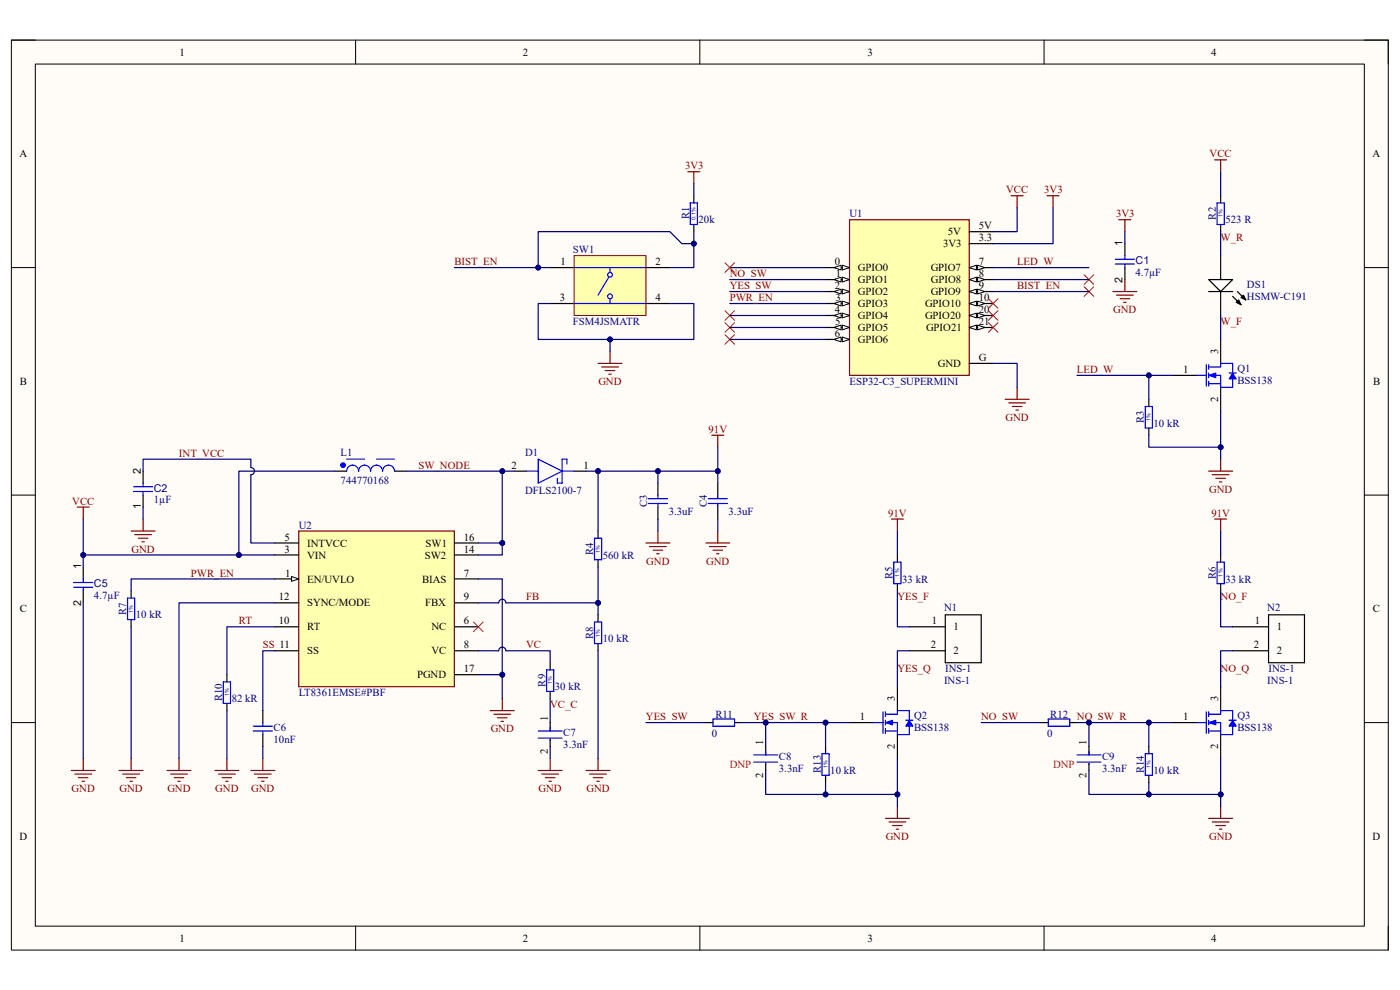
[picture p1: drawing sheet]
<svg xmlns="http://www.w3.org/2000/svg" width="297mm" height="210mm" viewBox="0 0 297 210" stroke-linecap="round" stroke-linejoin="round" font-family="sans-serif">
<path d="M2.4 8.5h292.1v193h-292.1z" fill-rule="evenodd" fill="#fffcf8"/>
<path d="M2.4 8.5h292.1v193h-292.1z" fill="none" stroke="#000" stroke-width=".21"/>
<path d="M7.5 13.6h281.9v182.9h-281.9z" fill-rule="evenodd" fill="#fffcf8"/>
<g fill="none" stroke="#000" stroke-width=".21">
<path d="M2.4 8.5h5.1M7.5 13.6h281.9v182.9h-281.9zM75.4 8.5v5.1M148.5 8.5v5.1M221.5 8.5v5.1M289.4 8.5h5.1v5.1M2.4 56.8h5.1M289.4 56.8h5.1M2.4 105h5.1M289.4 105h5.1M2.4 153.3h5.1M289.4 153.3h5.1"/>
<path d="M75.4 196.5v5M148.5 196.5v5M221.5 196.5v5M294.5 196.5v5"/>
</g>
<path d="M180.2 46.6h25.4v33h-25.4z" fill-rule="evenodd" fill="#ffffb0"/>
<path d="M180.2 46.6h25.4v33h-25.4z" fill="none" stroke="#800000" stroke-width=".25"/>
<path d="M175.1 56.8h5.1" fill="none" stroke="#000" stroke-width=".25"/>
<path d="M178.7 56.3l1.5 .5-1.5 .5z" fill="#f8fcff"/>
<path d="M178.7 56.3l1.5 .5-1.5 .5z" fill="none" stroke="#000" stroke-width=".21"/>
<path d="M176.9 56.8l1.5-.5v1z" fill="#f8fcff"/>
<path d="M176.9 56.8l1.5-.5v1z" fill="none" stroke="#000" stroke-width=".21"/>
<path d="M175.1 59.3h5.1" fill="none" stroke="#000" stroke-width=".25"/>
<path d="M178.7 58.8l1.5 .5-1.5 .5z" fill="#f8fcff"/>
<path d="M178.7 58.8l1.5 .5-1.5 .5z" fill="none" stroke="#000" stroke-width=".21"/>
<path d="M176.9 59.3l1.5-.5v1z" fill="#f8fcff"/>
<path d="M176.9 59.3l1.5-.5v1z" fill="none" stroke="#000" stroke-width=".21"/>
<path d="M175.1 61.8h5.1" fill="none" stroke="#000" stroke-width=".25"/>
<path d="M178.7 61.3l1.5 .5-1.5 .6z" fill="#f8fcff"/>
<path d="M178.7 61.3l1.5 .5-1.5 .6z" fill="none" stroke="#000" stroke-width=".21"/>
<path d="M176.9 61.8l1.5-.5v1.1z" fill="#f8fcff"/>
<path d="M176.9 61.8l1.5-.5v1.1z" fill="none" stroke="#000" stroke-width=".21"/>
<path d="M175.1 64.4h5.1" fill="none" stroke="#000" stroke-width=".25"/>
<path d="M178.7 63.9l1.5 .5-1.5 .5z" fill="#f8fcff"/>
<path d="M178.7 63.9l1.5 .5-1.5 .5z" fill="none" stroke="#000" stroke-width=".21"/>
<path d="M176.9 64.4l1.5-.5v1z" fill="#f8fcff"/>
<path d="M176.9 64.4l1.5-.5v1z" fill="none" stroke="#000" stroke-width=".21"/>
<path d="M175.1 66.9h5.1" fill="none" stroke="#000" stroke-width=".25"/>
<path d="M178.7 66.4l1.5 .5-1.5 .5z" fill="#f8fcff"/>
<path d="M178.7 66.4l1.5 .5-1.5 .5z" fill="none" stroke="#000" stroke-width=".21"/>
<path d="M176.9 66.9l1.5-.5v1z" fill="#f8fcff"/>
<path d="M176.9 66.9l1.5-.5v1z" fill="none" stroke="#000" stroke-width=".21"/>
<path d="M175.1 69.5h5.1" fill="none" stroke="#000" stroke-width=".25"/>
<path d="M178.7 69l1.5 .5-1.5 .5z" fill="#f8fcff"/>
<path d="M178.7 69l1.5 .5-1.5 .5z" fill="none" stroke="#000" stroke-width=".21"/>
<path d="M176.9 69.5l1.5-.5v1z" fill="#f8fcff"/>
<path d="M176.9 69.5l1.5-.5v1z" fill="none" stroke="#000" stroke-width=".21"/>
<path d="M175.1 72h5.1" fill="none" stroke="#000" stroke-width=".25"/>
<path d="M178.7 71.5l1.5 .5-1.5 .5z" fill="#f8fcff"/>
<path d="M178.7 71.5l1.5 .5-1.5 .5z" fill="none" stroke="#000" stroke-width=".21"/>
<path d="M176.9 72l1.5-.5v1z" fill="#f8fcff"/>
<path d="M176.9 72l1.5-.5v1z" fill="none" stroke="#000" stroke-width=".21"/>
<path d="M205.6 49.1h5.1M205.6 51.7h5.1M205.6 56.8h5.1" fill="none" stroke="#000" stroke-width=".25"/>
<path d="M205.6 56.8l1.5-.5v1z" fill="#f8fcff"/>
<path d="M205.6 56.8l1.5-.5v1z" fill="none" stroke="#000" stroke-width=".21"/>
<path d="M207.4 56.3l1.5 .5-1.5 .5z" fill="#f8fcff"/>
<path d="M207.4 56.3l1.5 .5-1.5 .5z" fill="none" stroke="#000" stroke-width=".21"/>
<path d="M205.6 59.3h5.1" fill="none" stroke="#000" stroke-width=".25"/>
<path d="M205.6 59.3l1.5-.5v1z" fill="#f8fcff"/>
<path d="M205.6 59.3l1.5-.5v1z" fill="none" stroke="#000" stroke-width=".21"/>
<path d="M207.4 58.8l1.5 .5-1.5 .5z" fill="#f8fcff"/>
<path d="M207.4 58.8l1.5 .5-1.5 .5z" fill="none" stroke="#000" stroke-width=".21"/>
<path d="M205.6 61.8h5.1" fill="none" stroke="#000" stroke-width=".25"/>
<path d="M205.6 61.8l1.5-.5v1.1z" fill="#f8fcff"/>
<path d="M205.6 61.8l1.5-.5v1.1z" fill="none" stroke="#000" stroke-width=".21"/>
<path d="M207.4 61.3l1.5 .5-1.5 .6z" fill="#f8fcff"/>
<path d="M207.4 61.3l1.5 .5-1.5 .6z" fill="none" stroke="#000" stroke-width=".21"/>
<path d="M205.6 64.4h5.1" fill="none" stroke="#000" stroke-width=".25"/>
<path d="M205.6 64.4l1.5-.5v1z" fill="#f8fcff"/>
<path d="M205.6 64.4l1.5-.5v1z" fill="none" stroke="#000" stroke-width=".21"/>
<path d="M207.4 63.9l1.5 .5-1.5 .5z" fill="#f8fcff"/>
<path d="M207.4 63.9l1.5 .5-1.5 .5z" fill="none" stroke="#000" stroke-width=".21"/>
<path d="M205.6 66.9h5.1" fill="none" stroke="#000" stroke-width=".25"/>
<path d="M205.6 66.9l1.5-.5v1z" fill="#f8fcff"/>
<path d="M205.6 66.9l1.5-.5v1z" fill="none" stroke="#000" stroke-width=".21"/>
<path d="M207.4 66.4l1.5 .5-1.5 .5z" fill="#f8fcff"/>
<path d="M207.4 66.4l1.5 .5-1.5 .5z" fill="none" stroke="#000" stroke-width=".21"/>
<path d="M205.6 69.5h5.1" fill="none" stroke="#000" stroke-width=".25"/>
<path d="M205.6 69.5l1.5-.5v1z" fill="#f8fcff"/>
<path d="M205.6 69.5l1.5-.5v1z" fill="none" stroke="#000" stroke-width=".21"/>
<path d="M207.4 69l1.5 .5-1.5 .5z" fill="#f8fcff"/>
<path d="M207.4 69l1.5 .5-1.5 .5z" fill="none" stroke="#000" stroke-width=".21"/>
<path d="M205.6 77.1h5.1" fill="none" stroke="#000" stroke-width=".25"/>
<path d="M214.5 41.5h2.6M215.8 41.5v2.6M213.2 84.7h5.1M214 85.5h3.6M214.8 86.2h2M215.5 87h.5M215.8 82.2v2.5" fill="none" stroke="#800000" stroke-width=".25"/>
<path d="M209.7 65.9l2 2M209.7 63.4l2 2M211.7 65.9l-2 2M211.7 63.4l-2 2" fill="none" stroke="#f00" stroke-width=".21"/>
<path d="M63.4 112.6h33v33.1h-33z" fill-rule="evenodd" fill="#ffffb0"/>
<path d="M63.4 112.6h33v33.1h-33z" fill="none" stroke="#800000" stroke-width=".25"/>
<path d="M58.3 115.2h5.1M58.3 117.7h5.1M96.4 115.2h5.1M96.4 117.7h5.1M58.3 122.8h5.1M96.4 122.8h5.1" fill="none" stroke="#000" stroke-width=".25"/>
<path d="M61.9 122.3l1.5 .5-1.5 .5z" fill="#f8fcff"/>
<path d="M61.9 122.3l1.5 .5-1.5 .5z" fill="none" stroke="#000" stroke-width=".21"/>
<path d="M71 99.9h2.5M83.7 99.9h2.5M58.3 127.9h5.1M58.3 133h5.1M58.3 138h5.1M96.4 127.9h5.1M96.4 133h5.1M96.4 138h5.1M96.4 143.1h5.1" fill="none" stroke="#000" stroke-width=".25"/>
<path d="M73.5 99.9a1.27 1.27 0 0 1 1.3-1.2 1.27 1.27 0 0 1 1.3 1.2 1.27 1.27 0 0 1 1.2-1.2 1.27 1.27 0 0 1 1.3 1.2 1.27 1.27 0 0 1 1.3-1.2 1.27 1.27 0 0 1 1.3 1.2 1.27 1.27 0 0 1 1.2-1.2 1.27 1.27 0 0 1 1.3 1.2" fill="none" stroke="#00f" stroke-width=".25"/>
<circle cx="72.8" cy="98.7" r=".51" fill="#00f"/>
<circle cx="72.8" cy="98.7" r=".51" fill="none" stroke="#00f" stroke-width=".21"/>
<path d="M73.5 97.4h3.8M79.9 97.4h3.8" fill="none" stroke="#00f" stroke-width=".25"/>
<path d="M116.7 56.8h5.1M137 56.8h5.1M116.7 64.4h5.1M137 64.4h5.1" fill="none" stroke="#000" stroke-width=".25"/>
<path d="M121.8 54.2h15.2v12.7h-15.2z" fill-rule="evenodd" fill="#ffffb0"/>
<path d="M121.8 54.2h15.2v12.7h-15.2z" fill="none" stroke="#800000" stroke-width=".21"/>
<path d="M121.8 56.8h15.2M121.8 64.4h15.2M129.4 63.4v1" fill="none" stroke="#00f" stroke-width=".25"/>
<circle cx="129.4" cy="62.9" r=".51" fill="#fff"/>
<circle cx="129.4" cy="62.9" r=".51" fill="none" stroke="#00f" stroke-width=".25"/>
<circle cx="129.4" cy="58.3" r=".51" fill="#fff"/>
<g fill="none" stroke="#00f" stroke-width=".25">
<path d="M129.2 58.8l-2.3 3.8M129.4 56.8v1"/>
<circle cx="129.4" cy="58.3" r=".51"/>
</g>
<path d="M145.9 36.4h2.6M147.2 36.4v2.6M126.9 77.1h5.1M127.6 77.9h3.6M128.4 78.6h2M129.2 79.4h.5M129.4 74.5v2.6" fill="none" stroke="#800000" stroke-width=".25"/>
<path d="M259 54.2v5.1M259 61.8v5.1" fill="none" stroke="#000" stroke-width=".25"/>
<path d="M256.4 59.3h5.1l-2.5 2.5z" fill="#fff"/>
<path d="M256.4 59.3h5.1l-2.5 2.5zM248.8 79.6h5.1M256.4 61.8h5.1M259 72v5.1M261.5 62.9l1.8 1.7M262.3 64.1l.5-.5 .5 1zM262.5 61.8l1.8 1.8M263.3 63.1l.5-.5 .5 1zM259 82.2v5" fill="none" stroke="#000" stroke-width=".25"/>
<path d="M262.3 64.1l.5-.5 .5 1zM263.3 63.1l.5-.5 .5 1z" fill="#000"/>
<path d="M253.9 79.6h2M255.9 77.3v4.6M256.4 77.9h2.6M256.4 79.6h2.6v2.6M256.4 77.3v1.1M256.4 79.1v1M256.4 81.4h2.6M256.4 80.9v1" fill="none" stroke="#00f" stroke-width=".25"/>
<path d="M256.4 79.6l1.5-.5v1z" fill="#00f"/>
<path d="M256.4 79.6l1.5-.5v1z" fill="none" stroke="#00f" stroke-width=".21"/>
<path d="M259 77.9v-.8h2.5v2M261.5 80.4v1.8h-2.5" fill="none" stroke="#00f" stroke-width=".25"/>
<path d="M261.5 79.1l.8 1.3h-1.6z" fill="#00f"/>
<path d="M261.5 79.1l.8 1.3h-1.6z" fill="none" stroke="#00f" stroke-width=".21"/>
<g fill="none" stroke="#00f" stroke-width=".25">
<path d="M258.2 43.1h1.5v4.5h-1.5zM260.7 79.1h1.6M111.6 99.9h2.6M114.2 97.4l5.1 2.5-5.1 2.6zM119.3 99.9h2.5M120.3 98.4v-1h-1v5.1h-1.1v-1M243 86.2h1.5v4.6h-1.5zM28.3 103.3h4.1M28.3 104.3h4.1M30.4 102.5v.8M30.4 104.3v.7M126.1 114.2h1.5v4.5h-1.5z"/>
<path d="M137.5 105.8h4.1M137.5 106.8h4.1M139.6 105v.8M139.6 106.8v.8M150.2 105.8h4.1M150.2 106.8h4.1M152.3 105v.8M152.3 106.8v.8M15.6 124.6h4.1M15.6 123.6h4.1M17.7 122.8v.8M17.7 124.6v.7"/>
<path d="M126.1 132h1.5v4.5h-1.5zM47.4 144.7h1.5v4.5h-1.5zM53.7 154.1h4.1M53.7 155.1h4.1M55.8 153.3v.8M55.8 155.1v.7M114.2 155.1h5.1M114.2 156.6h5.1M116 142.1h1.5v4.6h-1.5zM116.7 154.3v.8M116.7 156.8v.3M185.3 153.3h2"/>
<path d="M187.3 151v4.6M187.8 155.1h2.6M187.8 151.5h2.6M187.8 153.3h2.6v2.5M187.8 151v1M187.8 152.8v1M187.8 154.6v1"/>
</g>
<g fill="none" stroke="#000" stroke-width=".25">
<path d="M259 41.5v1.6M259 47.6v1.5M30.4 99.9v2.6M109.1 99.9h2.5M121.8 99.9h2.5M243.7 84.7v1.5M243.7 90.8v1.5M30.4 105v2.6M126.9 112.6v1.6M126.9 118.7v1.6M139.6 102.5v2.5M139.6 107.6v2.5"/>
<path d="M152.3 102.5v2.5M152.3 107.6v2.5M17.7 120.3v2.5M17.7 125.3v2.6M126.9 130.4v1.6M126.9 136.5v1.5M48.1 143.1v1.6M48.1 149.2v1.5M55.8 150.7v2.6M55.8 155.8v2.6M116.7 140.6v1.5M116.7 146.7v1.5"/>
<path d="M116.7 153.3v1.8M116.7 156.8v1.6M180.2 153.3h5.1M190.4 145.7v5M190.4 155.8v5.1"/>
</g>
<g fill="none" stroke="#800000" stroke-width=".25">
<path d="M257.7 33.9h2.5M259 33.9v2.5M151 92.3h2.5M152.3 92.3v2.6M256.4 99.9h5.1M259 97.4v2.5M16.4 107.6h2.5M17.7 107.6v2.5M27.8 112.6h5.1M28.6 113.4h3.5M29.3 114.2h2.1M30.1 114.9h.5"/>
<path d="M30.4 110.1v2.5M137 115.2h5.1M137.8 116h3.6M138.6 116.7h2M139.3 117.5h.5M139.6 112.6v2.6M149.7 115.2h5.1M150.5 116h3.6M151.3 116.7h2M152 117.5h.5M152.3 112.6v2.6M257.2 100.7h3.5"/>
<path d="M257.9 101.5h2.1M258.7 102.2h.5M104 150.7h5.1M104.8 151.5h3.5M105.5 152.3h2.1M106.3 153h.5M106.6 148.2v2.5M15.1 163.4h5.1M15.9 164.2h3.5M16.6 165h2.1M17.4 165.7h.5M17.7 160.9v2.5"/>
<path d="M35.4 163.4h5.1M36.2 164.2h3.6M37 165h2M37.7 165.7h.5M38 160.9v2.5M45.6 163.4h5.1M46.4 164.2h3.5M47.1 165h2.1M47.9 165.7h.5M48.1 160.9v2.5M53.2 163.4h5.1M54 164.2h3.5"/>
<path d="M54.7 165h2.1M55.5 165.7h.5M55.8 160.9v2.5M114.2 163.4h5.1M114.9 164.2h3.6M115.7 165h2M116.5 165.7h.5M116.7 160.9v2.5M124.3 163.4h5.1M125.1 164.2h3.6M125.9 165h2M126.6 165.7h.5"/>
<path d="M126.9 160.9v2.5"/>
</g>
<path d="M100.5 132l2 2M102.5 132l-2 2" fill="none" stroke="#f00" stroke-width=".21"/>
<path d="M187.8 153.3l1.6-.5v1z" fill="#00f"/>
<path d="M187.8 153.3l1.6-.5v1z" fill="none" stroke="#00f" stroke-width=".21"/>
<path d="M190.4 151.5v-.8h2.5v2.1M192.9 154.1v1.7h-2.5" fill="none" stroke="#00f" stroke-width=".25"/>
<path d="M192.9 152.8l.8 1.3h-1.5z" fill="#00f"/>
<path d="M192.9 152.8l.8 1.3h-1.5z" fill="none" stroke="#00f" stroke-width=".21"/>
<path d="M174.4 159.9h1.5v4.6h-1.5zM192.2 152.8h1.5M253.9 153.3h2M255.9 151v4.6M256.4 151.5h2.6M256.4 153.3h2.6v2.5M256.4 155.1h2.6M256.4 151v1M256.4 152.8v1M256.4 154.6v1" fill="none" stroke="#00f" stroke-width=".25"/>
<path d="M175.1 158.4v1.5M248.8 153.3h5.1M259 145.7v5M259 155.8v5.1M175.1 164.5v1.5" fill="none" stroke="#000" stroke-width=".25"/>
<path d="M189.1 110.1h2.6M190.4 110.1v2.5M187.8 173.6h5.1M188.6 174.4h3.6M189.4 175.1h2M190.1 175.9h.5M190.4 171.1v2.5" fill="none" stroke="#800000" stroke-width=".25"/>
<path d="M256.4 153.3l1.5-.5v1z" fill="#00f"/>
<path d="M256.4 153.3l1.5-.5v1z" fill="none" stroke="#00f" stroke-width=".21"/>
<path d="M259 151.5v-.8h2.5v2.1M261.5 154.1v1.7h-2.5" fill="none" stroke="#00f" stroke-width=".25"/>
<path d="M261.5 152.8l.8 1.3h-1.6z" fill="#00f"/>
<path d="M261.5 152.8l.8 1.3h-1.6z" fill="none" stroke="#00f" stroke-width=".21"/>
<g fill="none" stroke="#00f" stroke-width=".25">
<path d="M146.4 43h1.6v4.6h-1.6zM236.6 56h4.1M236.6 55h4.1M238.6 54.2v.8M238.6 56v.8M189.6 119.3h1.5v4.5h-1.5zM258.2 119.3h1.5v4.5h-1.5zM27.1 126.9h1.5v4.5h-1.5zM151.3 152.5h4.5v1.6h-4.5zM162.4 159.4v.7M222.4 152.5h4.6v1.6h-4.6zM231 159.4v.7"/>
<path d="M243 159.9h1.5v4.6h-1.5zM260.7 152.8h1.6M159.9 160.1h5.1M159.9 161.7h5.1M162.4 161.9v.3M228.5 160.1h5.1M228.5 161.7h5.1M231 161.9v.3"/>
</g>
<g fill="none" stroke="#000" stroke-width=".25">
<path d="M147.2 41.5v1.5M147.2 47.6v1.5M238.6 51.7v2.5M238.6 56.8v2.5M190.4 117.7v1.6M259 117.7v1.6M27.8 125.3v1.6M27.8 131.4v1.6M190.4 123.8v1.5M192.9 133h7.6M192.9 138h7.6M200.5 130.4h7.7v10.2h-7.7z"/>
<path d="M259 123.8v1.5M261.5 133h7.6M261.5 138h7.6M269.1 130.4h7.6v10.2h-7.6zM149.7 153.3h1.6M155.8 153.3h1.6M162.4 158.4v1.7M220.9 153.3h1.5M227 153.3h1.5M231 158.4v1.7M243.7 158.4v1.5M162.4 161.9v1.5"/>
<path d="M231 161.9v1.5M243.7 164.5v1.5"/>
</g>
<g fill="none" stroke="#800000" stroke-width=".25">
<path d="M222.1 41.5h2.6M223.4 41.5v2.6M237.4 46.6h2.5M238.6 46.6v2.5M238.6 59.3v2.5M236.1 61.8h5.1M236.9 62.6h3.5M237.6 63.4h2.1M238.4 64.1h.5M257.7 110.1h2.5M259 110.1v2.5M25.3 163.4h5.1"/>
<path d="M26 164.2h3.6M26.8 165h2M27.6 165.7h.5M27.8 160.9v2.5M256.4 173.6h5.1M257.2 174.4h3.5M257.9 175.1h2.1M258.7 175.9h.5M259 171.1v2.5"/>
</g>
<path d="M230 58.3l2 2M232 58.3l-2 2M153.8 68.5l2 2M153.8 71l2 2M153.8 65.9l2 2M155.8 68.5l-2 2M155.8 71l-2 2M155.8 65.9l-2 2M209.7 68.5l2 2M211.7 68.5l-2 2M230 60.8l2 2.1M232 60.8l-2 2.1" fill="none" stroke="#f00" stroke-width=".21"/>
<path d="M147.2 49.1v7.7h-5.1M154.8 59.3h20.3M210.7 59.3h20.3M210.7 56.8h20.3M215.8 44.1v5h-5.1M154.8 61.8h20.3M154.8 64.4h20.3M154.8 66.9h20.3M154.8 69.5h20.3M154.8 72h20.3M210.7 77.1h5.1v5.1M210.7 61.8h20.3" fill="none" stroke="#000080" stroke-width=".25"/>
<circle cx="147.2" cy="51.7" r=".51" fill="#000080"/>
<circle cx="147.2" cy="51.7" r=".51" fill="none" stroke="#000080" stroke-width=".21"/>
<path d="M147.2 51.7h-2.5l-2.6-2.6h-27.9v7.7h2.5" fill="none" stroke="#000080" stroke-width=".25"/>
<circle cx="114.2" cy="56.8" r=".51" fill="#000080"/>
<circle cx="114.2" cy="56.8" r=".51" fill="none" stroke="#000080" stroke-width=".21"/>
<circle cx="147.2" cy="51.7" r=".51" fill="#000080"/>
<circle cx="147.2" cy="51.7" r=".51" fill="none" stroke="#000080" stroke-width=".21"/>
<path d="M147.2 39v2.5M116.7 64.4h-2.5v7.6h33v-7.6h-5.1" fill="none" stroke="#000080" stroke-width=".25"/>
<circle cx="129.4" cy="72" r=".51" fill="#000080"/>
<circle cx="129.4" cy="72" r=".51" fill="none" stroke="#000080" stroke-width=".21"/>
<path d="M129.4 72v2.5" fill="none" stroke="#000080" stroke-width=".25"/>
<circle cx="129.4" cy="72" r=".51" fill="#000080"/>
<circle cx="129.4" cy="72" r=".51" fill="none" stroke="#000080" stroke-width=".21"/>
<path d="M96.4 56.8h17.8" fill="none" stroke="#000080" stroke-width=".25"/>
<circle cx="114.2" cy="56.8" r=".51" fill="#000080"/>
<circle cx="114.2" cy="56.8" r=".51" fill="none" stroke="#000080" stroke-width=".21"/>
<path d="M259 87.2v10.2" fill="none" stroke="#000080" stroke-width=".25"/>
<circle cx="259" cy="94.9" r=".51" fill="#000080"/>
<circle cx="259" cy="94.9" r=".51" fill="none" stroke="#000080" stroke-width=".21"/>
<path d="M248.8 79.6h-5.1v5.1" fill="none" stroke="#000080" stroke-width=".25"/>
<circle cx="243.7" cy="79.6" r=".51" fill="#000080"/>
<circle cx="243.7" cy="79.6" r=".51" fill="none" stroke="#000080" stroke-width=".21"/>
<path d="M243.7 92.3v2.6h15.3" fill="none" stroke="#000080" stroke-width=".25"/>
<circle cx="259" cy="94.9" r=".51" fill="#000080"/>
<circle cx="259" cy="94.9" r=".51" fill="none" stroke="#000080" stroke-width=".21"/>
<path d="M259 36.4v5.1M259 49.1v5.1M228.5 79.6h15.2M259 66.9v5.1" fill="none" stroke="#000080" stroke-width=".25"/>
<circle cx="243.7" cy="79.6" r=".51" fill="#000080"/>
<circle cx="243.7" cy="79.6" r=".51" fill="none" stroke="#000080" stroke-width=".21"/>
<path d="M86.2 99.9h20.4v17.8h-5.1" fill="none" stroke="#000080" stroke-width=".25"/>
<circle cx="106.6" cy="99.9" r=".51" fill="#000080"/>
<circle cx="106.6" cy="99.9" r=".51" fill="none" stroke="#000080" stroke-width=".21"/>
<circle cx="106.6" cy="115.2" r=".51" fill="#000080"/>
<circle cx="106.6" cy="115.2" r=".51" fill="none" stroke="#000080" stroke-width=".21"/>
<path d="M101.5 115.2h5.1" fill="none" stroke="#000080" stroke-width=".25"/>
<circle cx="106.6" cy="115.2" r=".51" fill="#000080"/>
<circle cx="106.6" cy="115.2" r=".51" fill="none" stroke="#000080" stroke-width=".21"/>
<path d="M17.7 117.7v2.6M58.3 127.9h-20.3v33" fill="none" stroke="#000080" stroke-width=".25"/>
<circle cx="17.7" cy="117.7" r=".51" fill="#000080"/>
<circle cx="17.7" cy="117.7" r=".51" fill="none" stroke="#000080" stroke-width=".21"/>
<path d="M71 99.9h-20.3v17.8M17.7 127.9v33M58.3 133h-10.2v10.1M58.3 138h-2.5v12.7M48.1 150.7v10.2M55.8 158.4v2.5" fill="none" stroke="#000080" stroke-width=".25"/>
<circle cx="50.7" cy="117.7" r=".51" fill="#000080"/>
<circle cx="50.7" cy="117.7" r=".51" fill="none" stroke="#000080" stroke-width=".21"/>
<path d="M17.7 110.1v7.6h40.6" fill="none" stroke="#000080" stroke-width=".25"/>
<circle cx="50.7" cy="117.7" r=".51" fill="#000080"/>
<circle cx="50.7" cy="117.7" r=".51" fill="none" stroke="#000080" stroke-width=".21"/>
<circle cx="17.7" cy="117.7" r=".51" fill="#000080"/>
<circle cx="17.7" cy="117.7" r=".51" fill="none" stroke="#000080" stroke-width=".21"/>
<path d="M30.4 99.9v-2.5h22.8v1.8a.76 .76 0 0 1 .8 .7 .76 .76 0 0 1-.8 .8v14.5h5.1M30.4 107.6v2.5M101.5 143.1h5.1v5.1" fill="none" stroke="#000080" stroke-width=".25"/>
<circle cx="106.6" cy="143.1" r=".51" fill="#000080"/>
<circle cx="106.6" cy="143.1" r=".51" fill="none" stroke="#000080" stroke-width=".21"/>
<path d="M101.5 122.8h5.1v20.3" fill="none" stroke="#000080" stroke-width=".25"/>
<circle cx="106.6" cy="143.1" r=".51" fill="#000080"/>
<circle cx="106.6" cy="143.1" r=".51" fill="none" stroke="#000080" stroke-width=".21"/>
<path d="M101.5 127.9h4.3a.76 .76 0 0 1 .8-.8 .76 .76 0 0 1 .7 .8h19.6v2.5" fill="none" stroke="#000080" stroke-width=".25"/>
<circle cx="126.9" cy="127.9" r=".51" fill="#000080"/>
<circle cx="126.9" cy="127.9" r=".51" fill="none" stroke="#000080" stroke-width=".21"/>
<path d="M152.3 102.5v-2.6h-25.4v12.7" fill="none" stroke="#000080" stroke-width=".25"/>
<circle cx="126.9" cy="99.9" r=".51" fill="#000080"/>
<circle cx="126.9" cy="99.9" r=".51" fill="none" stroke="#000080" stroke-width=".21"/>
<circle cx="139.6" cy="99.9" r=".51" fill="#000080"/>
<circle cx="139.6" cy="99.9" r=".51" fill="none" stroke="#000080" stroke-width=".21"/>
<circle cx="152.3" cy="99.9" r=".51" fill="#000080"/>
<circle cx="152.3" cy="99.9" r=".51" fill="none" stroke="#000080" stroke-width=".21"/>
<path d="M139.6 99.9v2.6" fill="none" stroke="#000080" stroke-width=".25"/>
<circle cx="139.6" cy="99.9" r=".51" fill="#000080"/>
<circle cx="139.6" cy="99.9" r=".51" fill="none" stroke="#000080" stroke-width=".21"/>
<path d="M139.6 110.1v2.5M152.3 110.1v2.5M101.5 138h4.3a.76 .76 0 0 1 .8-.7 .76 .76 0 0 1 .7 .7h9.4v2.6M126.9 120.3v7.6M126.9 138v22.9M116.7 148.2v5.1M116.7 158.4v2.5" fill="none" stroke="#000080" stroke-width=".25"/>
<circle cx="126.9" cy="127.9" r=".51" fill="#000080"/>
<circle cx="126.9" cy="127.9" r=".51" fill="none" stroke="#000080" stroke-width=".21"/>
<path d="M106.6 99.9h2.5" fill="none" stroke="#000080" stroke-width=".25"/>
<circle cx="106.6" cy="99.9" r=".51" fill="#000080"/>
<circle cx="106.6" cy="99.9" r=".51" fill="none" stroke="#000080" stroke-width=".21"/>
<path d="M124.3 99.9h2.6" fill="none" stroke="#000080" stroke-width=".25"/>
<circle cx="126.9" cy="99.9" r=".51" fill="#000080"/>
<circle cx="126.9" cy="99.9" r=".51" fill="none" stroke="#000080" stroke-width=".21"/>
<path d="M152.3 94.9v5" fill="none" stroke="#000080" stroke-width=".25"/>
<circle cx="152.3" cy="99.9" r=".51" fill="#000080"/>
<circle cx="152.3" cy="99.9" r=".51" fill="none" stroke="#000080" stroke-width=".21"/>
<path d="M190.4 160.9v10.2" fill="none" stroke="#000080" stroke-width=".25"/>
<circle cx="190.4" cy="168.5" r=".51" fill="#000080"/>
<circle cx="190.4" cy="168.5" r=".51" fill="none" stroke="#000080" stroke-width=".21"/>
<path d="M180.2 153.3h-5.1v5.1" fill="none" stroke="#000080" stroke-width=".25"/>
<circle cx="175.1" cy="153.3" r=".51" fill="#000080"/>
<circle cx="175.1" cy="153.3" r=".51" fill="none" stroke="#000080" stroke-width=".21"/>
<path d="M175.1 166v2.5h15.3" fill="none" stroke="#000080" stroke-width=".25"/>
<circle cx="175.1" cy="168.5" r=".51" fill="#000080"/>
<circle cx="175.1" cy="168.5" r=".51" fill="none" stroke="#000080" stroke-width=".21"/>
<circle cx="190.4" cy="168.5" r=".51" fill="#000080"/>
<circle cx="190.4" cy="168.5" r=".51" fill="none" stroke="#000080" stroke-width=".21"/>
<path d="M190.4 112.6v5.1M259 160.9v10.2" fill="none" stroke="#000080" stroke-width=".25"/>
<circle cx="259" cy="168.5" r=".51" fill="#000080"/>
<circle cx="259" cy="168.5" r=".51" fill="none" stroke="#000080" stroke-width=".21"/>
<path d="M248.8 153.3h-5.1v5.1" fill="none" stroke="#000080" stroke-width=".25"/>
<circle cx="243.7" cy="153.3" r=".51" fill="#000080"/>
<circle cx="243.7" cy="153.3" r=".51" fill="none" stroke="#000080" stroke-width=".21"/>
<path d="M243.7 166v2.5h15.3" fill="none" stroke="#000080" stroke-width=".25"/>
<circle cx="243.7" cy="168.5" r=".51" fill="#000080"/>
<circle cx="243.7" cy="168.5" r=".51" fill="none" stroke="#000080" stroke-width=".21"/>
<circle cx="259" cy="168.5" r=".51" fill="#000080"/>
<circle cx="259" cy="168.5" r=".51" fill="none" stroke="#000080" stroke-width=".21"/>
<path d="M259 112.6v5.1M228.5 153.3h15.2" fill="none" stroke="#000080" stroke-width=".25"/>
<circle cx="243.7" cy="153.3" r=".51" fill="#000080"/>
<circle cx="243.7" cy="153.3" r=".51" fill="none" stroke="#000080" stroke-width=".21"/>
<circle cx="231" cy="153.3" r=".51" fill="#000080"/>
<circle cx="231" cy="153.3" r=".51" fill="none" stroke="#000080" stroke-width=".21"/>
<path d="M154.8 56.8h20.3M223.4 44.1v7.6h-12.7M27.8 133v27.9M58.3 122.8h-30.5v2.5M190.4 125.3v7.7h2.5M192.9 138h-2.5v7.7M259 125.3v7.7h2.5M261.5 138h-2.5v7.7M162.4 163.4v5.1h12.7" fill="none" stroke="#000080" stroke-width=".25"/>
<circle cx="175.1" cy="168.5" r=".51" fill="#000080"/>
<circle cx="175.1" cy="168.5" r=".51" fill="none" stroke="#000080" stroke-width=".21"/>
<path d="M162.4 153.3v5.1" fill="none" stroke="#000080" stroke-width=".25"/>
<circle cx="162.4" cy="153.3" r=".51" fill="#000080"/>
<circle cx="162.4" cy="153.3" r=".51" fill="none" stroke="#000080" stroke-width=".21"/>
<path d="M231 153.3v5.1" fill="none" stroke="#000080" stroke-width=".25"/>
<circle cx="231" cy="153.3" r=".51" fill="#000080"/>
<circle cx="231" cy="153.3" r=".51" fill="none" stroke="#000080" stroke-width=".21"/>
<path d="M231 163.4v5.1h12.7" fill="none" stroke="#000080" stroke-width=".25"/>
<circle cx="243.7" cy="168.5" r=".51" fill="#000080"/>
<circle cx="243.7" cy="168.5" r=".51" fill="none" stroke="#000080" stroke-width=".21"/>
<path d="M157.4 153.3h17.7" fill="none" stroke="#000080" stroke-width=".25"/>
<circle cx="175.1" cy="153.3" r=".51" fill="#000080"/>
<circle cx="175.1" cy="153.3" r=".51" fill="none" stroke="#000080" stroke-width=".21"/>
<circle cx="162.4" cy="153.3" r=".51" fill="#000080"/>
<circle cx="162.4" cy="153.3" r=".51" fill="none" stroke="#000080" stroke-width=".21"/>
<path d="M238.6 49.1v2.6M137 153.3h12.7M208.2 153.3h12.7" fill="none" stroke="#000080" stroke-width=".25"/>
<path d="M153.8 55.7l2 2.1M155.8 55.7l-2 2.1" fill="none" stroke="#f00" stroke-width=".21"/>
<g font-size="2.3">
<text x="38.1" y="11.8">1</text>
<text x="110.9" y="11.8">2</text>
<text x="184" y="11.8">3</text>
<text x="256.9" y="11.8">4</text>
<text x="4.1" y="33.4">A</text>
<text x="291.2" y="33.4">A</text>
<text x="200.1" y="52.5">3V3</text>
<text x="201.1" y="49.9">5V</text>
<text x="207.6" y="48.6">5V</text>
<text x="207.6" y="51.2">3.3</text>
<text x="238.2" y="52.2" transform="rotate(-90 238.2 52.2)">1</text>
<text x="118.9" y="56.3">1</text>
<text x="139.1" y="56.3">2</text>
<text x="177.1" y="56.3">0</text>
<text x="177.3" y="58.8">1</text>
<text x="182" y="57.5">GPIO0</text>
<text x="197.4" y="57.5">GPIO7</text>
<text x="207.6" y="56.3">7</text>
<text x="207.6" y="58.8">8</text>
<text x="238.2" y="59.9" transform="rotate(-90 238.2 59.9)">2</text>
<text x="118.8" y="63.9">3</text>
<text x="139.1" y="63.9">4</text>
<text x="177.1" y="61.3">2</text>
<text x="177.2" y="63.9">3</text>
<text x="182" y="60.1">GPIO1</text>
<text x="182" y="62.6">GPIO2</text>
<text x="182" y="65.2">GPIO3</text>
<text x="196.3" y="65.2">GPIO10</text>
<text x="197.4" y="62.6">GPIO9</text>
<text x="197.5" y="60.1">GPIO8</text>
<text x="207.6" y="61.3">9</text>
<text x="207.6" y="63.9">10</text>
<text x="177.1" y="66.4">4</text>
<text x="177.1" y="71.5">6</text>
<text x="177.2" y="69">5</text>
<text x="182" y="67.7">GPIO4</text>
<text x="182" y="70.2">GPIO5</text>
<text x="196.3" y="67.7">GPIO20</text>
<text x="196.5" y="70.2">GPIO21</text>
<text x="207.6" y="66.4">20</text>
<text x="207.6" y="69">21</text>
<text x="182" y="72.8">GPIO6</text>
<text x="199" y="77.9">GND</text>
<text x="207.6" y="76.6">G</text>
<text x="258.4" y="75.1" transform="rotate(-90 258.4 75.1)">3</text>
<text x="4.2" y="81.7">B</text>
<text x="251" y="79.1">1</text>
<text x="291.3" y="81.7">B</text>
<text x="258.4" y="85.3" transform="rotate(-90 258.4 85.3)">2</text>
<text x="29.9" y="100.5" transform="rotate(-90 29.9 100.5)">2</text>
<text x="108.5" y="99.4">2</text>
<text x="123.8" y="99.4">1</text>
<text x="29.9" y="107.9" transform="rotate(-90 29.9 107.9)">1</text>
<text x="60.4" y="114.7">5</text>
<text x="60.4" y="117.2">3</text>
<text x="65.2" y="116">INTVCC</text>
<text x="65.2" y="118.5">VIN</text>
<text x="90.1" y="118.5">SW2</text>
<text x="90.3" y="116">SW1</text>
<text x="98.4" y="114.7">16</text>
<text x="98.4" y="117.2">14</text>
<text x="17.2" y="120.8" transform="rotate(-90 17.2 120.8)">1</text>
<text x="60.5" y="122.3">1</text>
<text x="65.2" y="123.6">EN/UVLO</text>
<text x="89.5" y="123.6">BIAS</text>
<text x="98.4" y="122.3">7</text>
<text x="4.2" y="129.9">C</text>
<text x="17.2" y="128.5" transform="rotate(-90 17.2 128.5)">2</text>
<text x="59.1" y="127.4">12</text>
<text x="65.2" y="128.7">SYNC/MODE</text>
<text x="90.2" y="128.7">FBX</text>
<text x="98.4" y="127.4">9</text>
<text x="291.3" y="129.9">C</text>
<text x="59.1" y="132.5">10</text>
<text x="65.2" y="133.7">RT</text>
<text x="91.5" y="133.7">NC</text>
<text x="98.4" y="132.5">6</text>
<text x="98.4" y="137.5">8</text>
<text x="197.4" y="137.5">2</text>
<text x="197.7" y="132.5">1</text>
<text x="202.3" y="133.7">1</text>
<text x="266" y="137.5">2</text>
<text x="266.2" y="132.5">1</text>
<text x="270.9" y="133.7">1</text>
<text x="65.2" y="138.8">SS</text>
<text x="88.5" y="143.9">PGND</text>
<text x="91.5" y="138.8">VC</text>
<text x="98.4" y="142.6">17</text>
<text x="202.3" y="138.8">2</text>
<text x="270.9" y="138.8">2</text>
<text x="189.9" y="148.7" transform="rotate(-90 189.9 148.7)">3</text>
<text x="258.4" y="148.7" transform="rotate(-90 258.4 148.7)">3</text>
<text x="116.2" y="153" transform="rotate(-90 116.2 153)">1</text>
<text x="182.4" y="152.8">1</text>
<text x="251" y="152.8">1</text>
<text x="116.2" y="159.9" transform="rotate(-90 116.2 159.9)">2</text>
<text x="161.9" y="158.1" transform="rotate(-90 161.9 158.1)">1</text>
<text x="189.9" y="158.9" transform="rotate(-90 189.9 158.9)">2</text>
<text x="230.5" y="158.1" transform="rotate(-90 230.5 158.1)">1</text>
<text x="258.4" y="158.9" transform="rotate(-90 258.4 158.9)">2</text>
<text x="161.9" y="165" transform="rotate(-90 161.9 165)">2</text>
<text x="230.5" y="165" transform="rotate(-90 230.5 165)">2</text>
<text x="4.1" y="178.2">D</text>
<text x="291.2" y="178.2">D</text>
<text x="38.1" y="199.8">1</text>
<text x="110.9" y="199.8">2</text>
<text x="184" y="199.8">3</text>
<text x="256.9" y="199.8">4</text>
</g>
<g font-size="2.3" fill="#800000">
<text x="145.3" y="35.9">3V3</text>
<text x="256.6" y="33.4">VCC</text>
<text x="213.4" y="41">VCC</text>
<text x="221.5" y="41">3V3</text>
<text x="236.8" y="46.1">3V3</text>
<text x="259" y="51.2">W_R</text>
<text x="96.4" y="56.3">BIST_EN</text>
<text x="154.8" y="58.8">NO_SW</text>
<text x="215.8" y="56.3">LED_W</text>
<text x="154.8" y="61.3">YES_SW</text>
<text x="154.8" y="63.9">PWR_EN</text>
<text x="215.8" y="61.3">BIST_EN</text>
<text x="236.2" y="66.4">GND</text>
<text x="259" y="69">W_F</text>
<text x="127" y="81.7">GND</text>
<text x="228.5" y="79.1">LED_W</text>
<text x="213.3" y="89.3">GND</text>
<text x="150.3" y="91.8">91V</text>
<text x="38" y="96.9">INT_VCC</text>
<text x="88.8" y="99.4">SW_NODE</text>
<text x="15.3" y="107.1">VCC</text>
<text x="256.5" y="104.5">GND</text>
<text x="188.4" y="109.6">91V</text>
<text x="257" y="109.6">91V</text>
<text x="27.9" y="117.2">GND</text>
<text x="137.1" y="119.8">GND</text>
<text x="149.8" y="119.8">GND</text>
<text x="40.5" y="122.3">PWR_EN</text>
<text x="111.6" y="127.4">FB</text>
<text x="190.4" y="127.4">YES_F</text>
<text x="259" y="127.4">NO_F</text>
<text x="50.7" y="132.5">RT</text>
<text x="55.8" y="137.5">SS 11</text>
<text x="111.6" y="137.5">VC</text>
<text x="190.4" y="142.6">YES_Q</text>
<text x="258.9" y="142.6">NO_Q</text>
<text x="104.1" y="155.3">GND</text>
<text x="116.7" y="150.2">VC_C</text>
<text x="137" y="152.8">YES_SW</text>
<text x="159.9" y="152.8">YES_SW_R</text>
<text x="208.2" y="152.8">NO_SW</text>
<text x="228.5" y="152.8">NO_SW_R</text>
<text x="15.2" y="168">GND</text>
<text x="25.4" y="168">GND</text>
<text x="35.5" y="168">GND</text>
<text x="45.7" y="168">GND</text>
<text x="53.3" y="168">GND</text>
<text x="114.3" y="168">GND</text>
<text x="124.4" y="168">GND</text>
<text x="187.9" y="178.2">GND</text>
<text x="256.5" y="178.2">GND</text>
</g>
<g font-size="2.3" fill="#000080">
<text x="146.2" y="46.5" transform="rotate(-90 146.2 46.5)">R1</text>
<text x="148.2" y="47.4">20k</text>
<text x="180.2" y="46.1">U1</text>
<text x="257.9" y="46.6" transform="rotate(-90 257.9 46.6)">R2</text>
<text x="260" y="47.4">523 R</text>
<text x="121.5" y="53.7">SW1</text>
<text x="240.9" y="58.5">4.7µF</text>
<text x="240.9" y="56">C1</text>
<text x="264.5" y="61.1">DS1</text>
<text x="264.5" y="63.6">HSMW-C191</text>
<text x="121.5" y="69">FSM4JSMATR</text>
<text x="180.2" y="81.7">ESP32-C3_SUPERMINI</text>
<text x="262.5" y="78.9">Q1</text>
<text x="262.5" y="81.4">BSS138</text>
<text x="242.7" y="89.7" transform="rotate(-90 242.7 89.7)">R3</text>
<text x="244.7" y="90.6">10 kR</text>
<text x="72.3" y="96.6">L1</text>
<text x="111.4" y="96.6">D1</text>
<text x="32.6" y="106.8">1µF</text>
<text x="32.6" y="104.3">C2</text>
<text x="72.3" y="102.7">744770168</text>
<text x="111.4" y="104.8">DFLS2100-7</text>
<text x="137.3" y="107.5" transform="rotate(-90 137.3 107.5)">C3</text>
<text x="150" y="107.6" transform="rotate(-90 150 107.6)">C4</text>
<text x="63.4" y="112.1">U2</text>
<text x="141.9" y="109.3">3.3uF</text>
<text x="154.6" y="109.3">3.3uF</text>
<text x="125.9" y="117.8" transform="rotate(-90 125.9 117.8)">R4</text>
<text x="127.9" y="118.5">560 kR</text>
<text x="19.9" y="124.6">C5</text>
<text x="189.4" y="122.8" transform="rotate(-90 189.4 122.8)">R5</text>
<text x="191.4" y="123.6">33 kR</text>
<text x="257.9" y="122.8" transform="rotate(-90 257.9 122.8)">R6</text>
<text x="260" y="123.6">33 kR</text>
<text x="19.9" y="127.1">4.7µF</text>
<text x="26.8" y="130.4" transform="rotate(-90 26.8 130.4)">R7</text>
<text x="28.8" y="131.2">10 kR</text>
<text x="200.3" y="129.7">N1</text>
<text x="268.9" y="129.7">N2</text>
<text x="125.9" y="135.5" transform="rotate(-90 125.9 135.5)">R8</text>
<text x="127.9" y="136.3">10 kR</text>
<text x="200.5" y="142.6">INS-1</text>
<text x="269.1" y="142.6">INS-1</text>
<text x="47.1" y="148.8" transform="rotate(-90 47.1 148.8)">R10</text>
<text x="49.1" y="149">82 kR</text>
<text x="63.4" y="147.7">LT8361EMSE#PBF</text>
<text x="115.7" y="145.7" transform="rotate(-90 115.7 145.7)">R9</text>
<text x="117.7" y="146.4">30 kR</text>
<text x="200.3" y="145.2">INS-1</text>
<text x="268.9" y="145.2">INS-1</text>
<text x="58" y="155.1">C6</text>
<text x="151.8" y="152.3">R11</text>
<text x="193.9" y="152.5">Q2</text>
<text x="193.9" y="155.1">BSS138</text>
<text x="222.8" y="152.3">R12</text>
<text x="262.5" y="152.5">Q3</text>
<text x="262.5" y="155.1">BSS138</text>
<text x="58" y="157.6">10nF</text>
<text x="119.5" y="156.1">C7</text>
<text x="119.5" y="158.6">3.3nF</text>
<text x="151" y="156.3">0</text>
<text x="165.2" y="161.2">C8</text>
<text x="222.1" y="156.3">0</text>
<text x="233.8" y="161.2">C9</text>
<text x="165.2" y="163.7">3.3nF</text>
<text x="174.1" y="164" transform="rotate(-90 174.1 164)">R13</text>
<text x="176.1" y="164.2">10 kR</text>
<text x="233.8" y="163.7">3.3nF</text>
<text x="242.7" y="164" transform="rotate(-90 242.7 164)">R14</text>
<text x="244.7" y="164.2">10 kR</text>
</g>
<g font-size="2.3" fill="#f00">
<text x="154.8" y="162.9">DNP</text>
<text x="223.4" y="162.9">DNP</text>
</g>
<g font-size="1.1" fill="#000080">
<text x="147.6" y="46.6" transform="rotate(-90 147.6 46.6)">0.1%</text>
<text x="259.3" y="46.1" transform="rotate(-90 259.3 46.1)">1%</text>
<text x="244.1" y="89.3" transform="rotate(-90 244.1 89.3)">1%</text>
<text x="127.3" y="117.2" transform="rotate(-90 127.3 117.2)">1%</text>
<text x="190.8" y="122.3" transform="rotate(-90 190.8 122.3)">1%</text>
<text x="259.3" y="122.3" transform="rotate(-90 259.3 122.3)">1%</text>
<text x="28.2" y="130" transform="rotate(-90 28.2 130)">1%</text>
<text x="127.3" y="135" transform="rotate(-90 127.3 135)">1%</text>
<text x="48.5" y="147.7" transform="rotate(-90 48.5 147.7)">1%</text>
<text x="117.1" y="145.2" transform="rotate(-90 117.1 145.2)">1%</text>
<text x="175.5" y="163" transform="rotate(-90 175.5 163)">1%</text>
<text x="244.1" y="163" transform="rotate(-90 244.1 163)">1%</text>
</g>
</svg>
